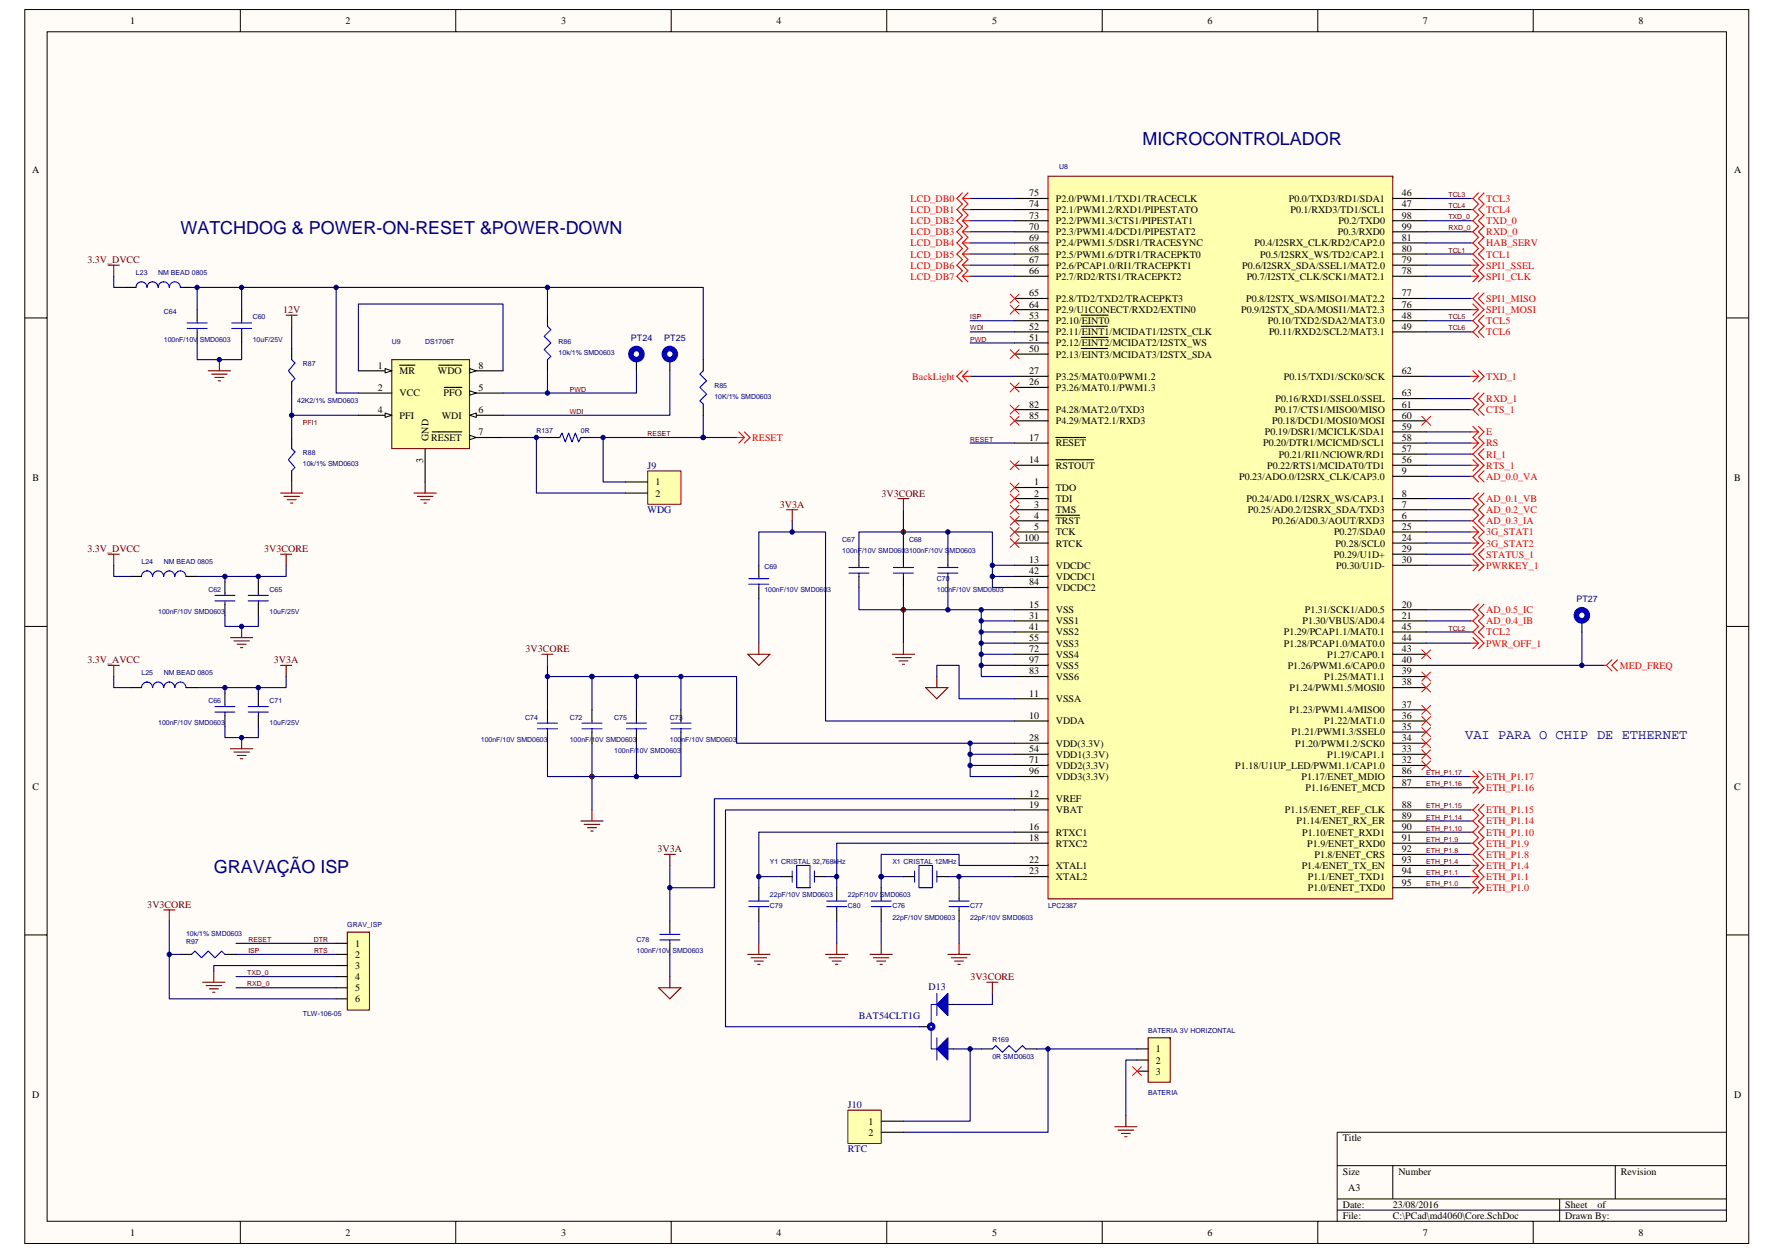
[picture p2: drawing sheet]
<svg xmlns="http://www.w3.org/2000/svg" width="420mm" height="297mm" viewBox="0 0 420 297" stroke-linecap="round" stroke-linejoin="round" font-family="sans-serif">
<path d="M5.9 2.3h408.5v292.5h-408.5z" fill="#fffcf8"/>
<path d="M5.9 2.3h408.5v292.5h-408.5z" fill="none" stroke="#000" stroke-width=".24"/>
<path d="M11.2 7.6h397.9v281.9h-397.9z" fill="#fffcf8"/>
<g fill="none" stroke="#000" stroke-width=".24">
<path d="M11.2 7.5h397.9v282h-397.9zM56.9 2.2v5.3M108 2.2v5.3M159.1 2.2v5.3M210.1 2.2v5.3M261.2 2.2v5.3M312.3 2.2v5.3M363.3 2.2v5.3M5.9 75.4h5.2M409.1 75.4h5.3M5.9 148.5h5.2M409.1 148.5h5.3"/>
<path d="M5.9 221.6h5.2M409.1 221.6h5.3M316.9 276.3h92.2M330.1 276.3v7.9M382.8 276.3v7.9M409.1 268.4h-92.2v21.1M56.9 289.5v5.3M108 289.5v5.3M159.1 289.5v5.3M210.1 289.5v5.3M261.2 289.5v5.3M312.3 289.5v5.3"/>
<path d="M316.9 284.2h92.2M316.9 286.9h92.2M363.3 289.5v5.3M369.6 284.2v5.3"/>
</g>
<g fill="#000080" stroke="#000080" stroke-width=".24">
<circle cx="140.3" cy="184.1" r=".52"/>
<circle cx="214.1" cy="144.6" r=".52"/>
<circle cx="214.1" cy="126.1" r=".53"/>
<circle cx="161.4" cy="160.4" r=".52"/>
<circle cx="235.2" cy="136.7" r=".52"/>
<circle cx="235.2" cy="134" r=".52"/>
<circle cx="224.6" cy="126.1" r=".53"/>
<circle cx="150.8" cy="160.4" r=".52"/>
<circle cx="229.9" cy="181.5" r=".52"/>
<circle cx="229.9" cy="178.8" r=".52"/>
<circle cx="129.7" cy="160.4" r=".52"/>
<circle cx="140.3" cy="160.4" r=".52"/>
<circle cx="187.7" cy="126.1" r=".52"/>
<circle cx="150.8" cy="184.1" r=".52"/>
<circle cx="224.6" cy="144.6" r=".52"/>
<circle cx="232.5" cy="152.5" r=".52"/>
<circle cx="232.5" cy="157.7" r=".52"/>
<circle cx="232.5" cy="147.2" r=".52"/>
<circle cx="232.5" cy="155.1" r=".51"/>
<circle cx="232.5" cy="149.8" r=".51"/>
</g>
<g fill="none" stroke="#000080" stroke-width=".26">
<path d="M338 112.9h10.5M338 118.2h10.5M187.7 123.5v2.6M224.6 126.1v5.3M224.6 139.3v5.2M235.2 134h5.2M235.2 136.7h5.2M338 123.5h10.5M338 120.8h10.5M179.8 141.9v10.6M232.5 149.8h7.9M232.5 152.5h7.9"/>
<path d="M232.5 157.7h7.9M232.5 147.2h7.9M232.5 155.1h7.9M338 149.8h10.5M338 144.5h10.5M338 157.7h42.1M129.7 160.4h10.6M150.8 160.4v7.9M150.8 176.2v7.9M161.4 160.4v7.9M229.9 178.8h10.5M229.9 181.5h10.5"/>
<path d="M179.8 218.4v5.2M208.8 218.4v5.2M224.6 207.8h15.8M227.3 218.4v5.2M158.7 226.3v5.2"/>
</g>
<g fill="#800000" stroke="#800000" stroke-width=".24">
<circle cx="214.1" cy="126.1" r=".53"/>
<circle cx="214.1" cy="144.6" r=".52"/>
<circle cx="140.3" cy="184.1" r=".52"/>
</g>
<g fill="none" stroke="#00f" stroke-width=".26">
<path d="M187.7 206.5v2.6M188.8 205.2h3.1v5.2h-3.1zM193 206.5v2.6M206.4 214.9h4.8M206.4 213.6h4.8M208.8 213.1v.5M208.8 214.9v.8M216.7 206.5v2.6M217.8 205.2h3.1v5.2h-3.1zM222 206.5v2.6M224.9 214.9h4.7M224.9 213.6h4.7"/>
<path d="M227.3 213.1v.5M227.3 214.9v.8M156.4 222.8h4.7M156.4 221.5h4.7M158.7 221v.5M158.7 222.8v.8"/>
</g>
<path d="M158.7 218.4v2.6M185.1 207.8h2.6M193 207.8h2.6M208.8 210.4v2.7M208.8 215.7v2.7M214.1 207.8h2.6M222 207.8h2.6M227.3 210.4v2.7M227.3 215.7v2.7M158.7 223.6v2.7" fill="none" stroke="#000" stroke-width=".26"/>
<path d="M272.1 246v10.6h5.2v-10.6z" fill-rule="evenodd" fill="#ffffb0" stroke="#800000" stroke-width=".26"/>
<g fill="none" stroke="#000" stroke-width=".26">
<path d="M179.8 134v2.7M179.8 139.3v2.6M129.7 168.3v2.6M129.7 173.5v2.7M140.3 168.3v2.6M140.3 173.5v2.7M179.8 210.4v2.7M179.8 215.7v2.7M198.3 210.4v2.7M198.3 215.7v2.7M269.4 248.7h2.7M269.4 251.3h2.7"/>
<path d="M269.4 253.9h2.7"/>
</g>
<g fill="none" stroke="#00f" stroke-width=".26">
<path d="M177.5 138.5h4.7M177.5 137.2h4.7M179.8 136.7v.5M179.8 138.5v.8M127.4 172.8h4.7M127.4 171.4h4.7M129.7 170.9v.5M129.7 172.8v.7M137.9 172.8h4.8M137.9 171.4h4.8M140.3 170.9v.5M140.3 172.8v.7"/>
<path d="M177.5 214.9h4.7M177.5 213.6h4.7M179.8 213.1v.5M179.8 214.9v.8M195.9 214.9h4.7M195.9 213.6h4.7M198.3 213.1v.5M198.3 214.9v.8"/>
</g>
<path d="M248.4 41.8v171.3h81.6v-171.3z" fill-rule="evenodd" fill="#ffffb0" stroke="#800000" stroke-width=".26"/>
<g fill="none" stroke="#000" stroke-width=".26">
<path d="M240.4 47.1h8M240.4 49.7h8M240.4 52.3h8M240.4 54.9h8M240.4 57.6h8M330.1 47.1h7.9M330.1 49.7h7.9M330.1 52.3h7.9M330.1 54.9h7.9M330.1 57.6h7.9M240.4 60.2h8M240.4 62.9h8"/>
<path d="M240.4 65.5h8M240.4 70.8h8M240.4 73.4h8M240.4 76h8M240.4 78.7h8M256.2 74.7h2.1M256.2 77.3h2.1M256.2 80h2.1M258.5 74.7h4.1M258.5 77.3h3.9M258.5 80h4.1M330.1 60.2h7.9"/>
<path d="M330.1 62.9h7.9M330.1 65.5h7.9M330.1 70.8h7.9M330.1 73.4h7.9M330.1 76h7.9M330.1 78.7h7.9M240.4 89.2h8M240.4 97.1h8M240.4 99.8h8M240.4 81.3h8M240.4 83.9h8M240.4 91.8h8"/>
<path d="M256.2 82.6h2.1M258.5 82.6h4M330.1 89.2h7.9M330.1 94.5h7.9M330.1 97.1h7.9M330.1 99.8h7.9M240.4 110.3h8M240.4 105h8M240.4 118.2h8M240.4 115.6h8M250.2 103.7h2.9M250.2 109h2.7"/>
<path d="M253 109h1.4M253.1 103.7h1.2M254.4 103.7h1.4M254.5 109h1.5M255.9 103.7h1.3M256.1 109h3.1M330.1 107.7h7.9M330.1 110.3h7.9M330.1 102.4h7.9M330.1 105h7.9M330.1 112.9h7.9M330.1 118.2h7.9"/>
<path d="M203.5 131.4v2.6M203.5 136.7v2.6M214.1 131.4v2.6M214.1 136.7v2.6M224.6 131.4v2.6M224.6 136.7v2.6M240.4 120.8h8M240.4 128.7h8M240.4 134h8M240.4 123.5h8M240.4 126.1h8M240.4 136.7h8"/>
<path d="M240.4 139.3h8M250.2 122.2h4.1M254.4 122.2h1.4M330.1 120.8h7.9M330.1 128.7h7.9M330.1 131.4h7.9M330.1 134h7.9M330.1 123.5h7.9M330.1 126.1h7.9M240.4 144.5h8M240.4 157.7h8M240.4 147.2h8"/>
<path d="M240.4 149.8h8M240.4 152.5h8M240.4 155.1h8M330.1 144.5h7.9M330.1 157.7h7.9M330.1 147.2h7.9M330.1 149.8h7.9M330.1 152.5h7.9M330.1 155.1h7.9M374.9 147.2v2.6M150.8 168.3v2.6M150.8 173.5v2.7"/>
<path d="M161.4 168.3v2.6M161.4 173.5v2.7M240.4 178.8h8M240.4 170.9h8M240.4 176.2h8M240.4 160.4h8M240.4 165.7h8M330.1 178.8h7.9M330.1 170.9h7.9M330.1 176.2h7.9M330.1 160.4h7.9M330.1 163h7.9"/>
<path d="M330.1 168.3h7.9M330.1 173.5h7.9M240.4 197.3h8M240.4 199.9h8M240.4 181.5h8M240.4 184.1h8M240.4 192h8M240.4 189.4h8M330.1 197.3h7.9M330.1 199.9h7.9M330.1 181.5h7.9M330.1 184.1h7.9"/>
<path d="M330.1 186.7h7.9M330.1 192h7.9M330.1 194.6h7.9M240.4 207.8h8M240.4 205.2h8M330.1 207.8h7.9M330.1 205.2h7.9M330.1 210.4h7.9M330.1 202.5h7.9M224.6 238.1h1.3M218 243.4h2.7M224.6 248.7h1.3"/>
<path d="M232.5 248.7h2.7M243.1 248.7h2.6"/>
</g>
<g fill="none" stroke="#00f" stroke-width=".26">
<path d="M201.2 135.9h4.7M201.2 134.5h4.7M203.5 134v.5M203.5 135.9v.8M211.7 135.9h4.8M211.7 134.5h4.8M214.1 134v.5M214.1 135.9v.8M222.3 135.9h4.7M222.3 134.5h4.7M224.6 134v.5M224.6 135.9v.8"/>
<path d="M148.5 172.8h4.7M148.5 171.4h4.7M150.8 170.9v.5M150.8 172.8v.7M159 172.8h4.8M159 171.4h4.8M161.4 170.9v.5M161.4 172.8v.7M222 238.1h-1.3v10.6h1.3M222 235.5v5.2M222 246v5.3M235.2 248.7l.8-.8 1.5 1.5 1.6-1.5 1.6 1.5 1.6-1.5 .8 .8"/>
</g>
<g fill="none" stroke="#800000" stroke-width=".26">
<path d="M177.2 155.1h5.3l-2.7 2.6zM179.8 152.5v2.6M211.4 155.1h5.3M212.2 155.9h3.7M213 156.7h2.1M213.8 157.5h.5M214.1 152.5v2.6M219.4 163h5.2l-2.6 2.7zM222 160.4v2.6M137.7 194.6h5.2M138.4 195.4h3.7M139.2 196.2h2.1"/>
<path d="M140 197h.6M140.3 192v2.6M156.1 234.2h5.3l-2.7 2.6zM158.7 231.5v2.7M177.2 226.3h5.3M178 227.1h3.7M178.8 227.8h2.1M179.6 228.6h.5M179.8 223.6v2.7M206.2 226.3h5.2M207 227.1h3.7M207.8 227.8h2.1"/>
<path d="M208.5 228.6h.6M208.8 223.6v2.7M224.6 226.3h5.3M225.4 227.1h3.7M226.2 227.8h2.1M227 228.6h.5M227.3 223.6v2.7M264.2 267.1h5.2M265 267.9h3.7M265.8 268.7h2.1M266.5 269.5h.6M266.8 264.5v2.6"/>
</g>
<g fill="none" stroke="#000080" stroke-width=".26">
<path d="M179.8 134v-7.9h15.8v44.8h44.8M203.5 139.3v5.2h36.9M203.5 131.4v-5.3h31.7v13.2h5.2M214.1 139.3v13.2M214.1 120.8v10.6M129.7 157.7v10.6M232.5 144.5v15.9h7.9M338 147.2h10.5M374.9 149.8v7.9M129.7 176.2v7.9h31.7v-7.9M140.3 176.2v15.8M140.3 168.3v-7.9h34.3v15.8h65.8"/>
<path d="M222 160.4v-2.7h5.3v8h13.1M229.9 176.2v7.9h10.5M240.4 189.4h-71.1v21h-10.6M240.4 197.3h-60.6v13.1M158.7 205.2v13.2M179.8 207.8h5.3M240.4 205.2h-13.1v-2.7h-18.5v5.3h5.3M245.7 248.7h23.7M269.4 251.3h-2.6v13.2"/>
</g>
<g fill="#000080" stroke="#000080" stroke-width=".24">
<circle cx="208.8" cy="207.8" r=".52"/>
<circle cx="158.7" cy="210.4" r=".52"/>
<circle cx="140.3" cy="160.4" r=".52"/>
<circle cx="229.9" cy="176.2" r=".52"/>
<circle cx="232.5" cy="144.6" r=".51"/>
<circle cx="179.8" cy="207.8" r=".52"/>
<circle cx="374.9" cy="157.7" r=".53"/>
</g>
<g fill="none" stroke="#f00" stroke-width=".26">
<path d="M348.5 52.3h.5M348.5 57.6h.5M348.5 54.9h.5M349 57.6l1.4 1.3M349 54.9l1.4 1.4-1.4 1.3M349 52.3l1.4 1.3-1.4 1.3M350.4 51l-1.4 1.3M351.7 51l-1.3 1.3 1.3 1.3-1.3 1.3 1.3 1.4-1.3 1.3 1.3 1.3M348.5 112.9h.5M348.5 118.2h.5M349 118.2l1.4 1.3-1.4 1.3M349 112.9l1.4 1.4"/>
<path d="M350.4 116.9l-1.4 1.3M350.4 111.6l-1.4 1.3M351.7 116.9l-1.3 1.3 1.3 1.3-1.3 1.3 1.3 1.4-1.3 1.3 1.3 1.3M351.7 111.6l-1.3 1.3 1.3 1.4M348.5 120.8h.5M348.5 123.5h.5M349 120.8l1.4 1.4-1.4 1.3M349 123.5l1.4 1.3M348.5 144.5h.5M349 144.5l1.4 1.4M350.4 143.2l-1.4 1.3M351.7 143.2l-1.3 1.3 1.3 1.4"/>
<path d="M380.1 157.7h.6M380.7 157.7l1.3 1.3M382 156.4l-1.3 1.3M383.3 156.4l-1.3 1.3 1.3 1.3"/>
</g>
<circle cx="374.8" cy="145.9" r="1.32" fill="none" stroke="#00f" stroke-width="1.3"/>
<g fill="none" stroke="#f00" stroke-width=".24">
<path d="M239.4 72.3l2.1 2.2M239.4 69.7l2.1 2.1M241.5 72.3l-2.1 2.2M241.5 69.7l-2.1 2.1M239.4 98.7l2.1 2.1M239.4 96.1l2.1 2.1M239.4 90.8l2.1 2.1M239.4 82.9l2.1 2.1M241.5 98.7l-2.1 2.1M241.5 96.1l-2.1 2.1M241.5 90.8l-2.1 2.1M241.5 82.9l-2.1 2.1"/>
<path d="M336.9 98.7l2.1 2.1M339 98.7l-2.1 2.1M239.4 119.8l2.1 2.1M239.4 117.2l2.1 2.1M239.4 114.5l2.1 2.1M239.4 109.2l2.1 2.2M241.5 119.8l-2.1 2.1M241.5 117.2l-2.1 2.1M241.5 114.5l-2.1 2.1M241.5 109.2l-2.1 2.2M239.4 125.1l2.1 2.1M239.4 127.7l2.1 2.1"/>
<path d="M239.4 122.4l2.1 2.1M241.5 125.1l-2.1 2.1M241.5 127.7l-2.1 2.1M241.5 122.4l-2.1 2.1M336.9 154.1l2.1 2M336.9 159.3l2.1 2.1M339 154.1l-2.1 2M339 159.3l-2.1 2.1M336.9 175.1l2.1 2.1M336.9 167.2l2.1 2.1M336.9 169.9l2.1 2.1M336.9 172.5l2.1 2.1"/>
<path d="M336.9 161.9l2.1 2.2M336.9 177.8l2.1 2.1M339 175.1l-2.1 2.1M339 167.2l-2.1 2.1M339 169.9l-2.1 2.1M339 172.5l-2.1 2.1M339 161.9l-2.1 2.2M339 177.8l-2.1 2.1M336.9 180.4l2.1 2.1M339 180.4l-2.1 2.1M268.4 252.9l2.1 2.1M270.5 252.9l-2.1 2.1"/>
</g>
<circle cx="220.7" cy="243.4" r=".63" fill="#fffcf8" stroke="#00f" stroke-width=".79"/>
<path d="M224.6 246v5.3l-2.6-2.6z" fill="#00f"/>
<path d="M224.6 246v5.3l-2.6-2.6z" fill="none" stroke="#00f" stroke-width=".26"/>
<path d="M224.6 235.5v5.2l-2.6-2.6z" fill="#00f"/>
<path d="M44.4 77.9h4.7M44.4 76.6h4.7M46.7 76v.6M46.7 77.9v.8M69.1 85.3l.8 .7-1.6 1.9 1.6 1.8-.8 .8M166.7 87.9l-.8 .8 1.5 1.6-1.5 1.5 1.5 1.6-1.5 1.6 .8 .8M69.1 106.3l.8 .8-1.6 1.9 1.6 1.8-.8 .8M224.6 235.5v5.2l-2.6-2.6z" fill="none" stroke="#00f" stroke-width=".26"/>
<path d="M69.1 98.4h15.8M129.7 87.9v5.3M338 131.4h10.5M338 134h10.5M338 126.1h10.5M338 128.7h10.5M235.2 235.5v2.6h-9.3M225.9 248.7h6.6" fill="none" stroke="#000080" stroke-width=".26"/>
<g fill="none" stroke="#f00" stroke-width=".26">
<path d="M348.5 73.4h1.9M348.5 70.8h.5M348.5 62.9h1.9M348.5 65.5h1.9M349 61.5l1.4 1.4M349 70.8l2.7 2.6-1.3 1.3M349 72.1l1.4 1.3M350.4 61.5l1.3 1.4-1.3 1.3 1.3 1.3-1.3 1.3M350.4 62.9l-1.4 1.3 1.4 1.3M350.4 65.5l-1.4 1.3M350.4 69.4l-1.4 1.4M350.4 73.4l-1.4 1.3"/>
<path d="M351.7 69.4l-1.3 1.4 1.3 1.3M348.5 147.2h.5M349 147.2l1.4 1.3M350.4 145.9l-1.4 1.3M351.7 145.9l-1.3 1.3 1.3 1.3"/>
</g>
<g fill="#000080" stroke="#000080" stroke-width=".24">
<circle cx="69.1" cy="98.4" r=".52"/>
<circle cx="129.7" cy="93.2" r=".52"/>
</g>
<path d="M46.7 73.4v2.6M46.7 78.7v2.6M69.1 82.6v2.7M69.1 90.5v2.7M166.7 85.3v2.6M166.7 95.8v2.6M69.1 103.7v2.6M69.1 111.6v2.7" fill="none" stroke="#000" stroke-width=".26"/>
<path d="M92.8 85.3v21h18.5v-21z" fill-rule="evenodd" fill="#ffffb0" stroke="#800000" stroke-width=".26"/>
<path d="M84.9 93.2h7.9M100.7 106.3v8M111.3 103.7h7.9" fill="none" stroke="#000" stroke-width=".26"/>
<path d="M111.3 103.2l1.6 .5-1.6 .5z" fill="#fffcf8"/>
<path d="M111.3 103.2l1.6 .5-1.6 .5z" fill="none" stroke="#000" stroke-width=".24"/>
<path d="M111.3 87.9h7.9M102.4 102.4h2.9M105.4 102.4h1.1M106.6 102.4h1.4M108.1 102.4h1.3" fill="none" stroke="#000" stroke-width=".26"/>
<path d="M111.3 87.4l1.6 .5-1.6 .5z" fill="#fffcf8"/>
<path d="M111.3 87.4l1.6 .5-1.6 .5z" fill="none" stroke="#000" stroke-width=".24"/>
<path d="M84.9 87.9h7.9M104 86.6h3.8M107.9 86.6h1.5" fill="none" stroke="#000" stroke-width=".26"/>
<path d="M91.3 87.4l1.5 .5-1.5 .5z" fill="#fffcf8"/>
<path d="M91.3 87.4l1.5 .5-1.5 .5z" fill="none" stroke="#000" stroke-width=".24"/>
<path d="M84.9 98.4h7.9M94.7 86.6h3.6" fill="none" stroke="#000" stroke-width=".26"/>
<path d="M91.3 97.9l1.5 .5-1.5 .6z" fill="#fffcf8"/>
<path d="M91.3 97.9l1.5 .5-1.5 .6z" fill="none" stroke="#000" stroke-width=".24"/>
<path d="M111.3 93.2h7.9" fill="none" stroke="#000" stroke-width=".26"/>
<path d="M111.3 92.6l1.6 .6-1.6 .5z" fill="#fffcf8"/>
<path d="M111.3 92.6l1.6 .6-1.6 .5z" fill="none" stroke="#000" stroke-width=".24"/>
<path d="M105.3 91.8h1.2M106.6 91.8h1.1M107.9 91.8h1.5M111.3 98.4h7.9" fill="none" stroke="#000" stroke-width=".26"/>
<path d="M111.3 98.4l1.6-.5v1.1z" fill="#fffcf8"/>
<path d="M111.3 98.4l1.6-.5v1.1z" fill="none" stroke="#000" stroke-width=".24"/>
<path d="M129.7 77.3l.8 .8-1.5 1.6 1.5 1.6-1.5 1.6 1.5 1.6-.8 .8M132.4 103.7h.2l.6-1 .8 2.1 .8-2.1 .7 2.1 .8-2.1 .8 2.1 .6-1.1M45.4 226.3l.8-.8 1.6 1.6 1.5-1.6 1.6 1.6 1.6-1.6 .8 .8" fill="none" stroke="#00f" stroke-width=".26"/>
<path d="M129.7 74.7v2.6M129.7 85.3v2.6M150.8 85.3v2.6M158.7 85.3v2.6M129.7 103.7h2.7M137.7 103.7h2.6M42.8 226.3h2.6M53.3 226.3h2.6" fill="none" stroke="#000" stroke-width=".26"/>
<g fill="none" stroke="#800000" stroke-width=".26">
<path d="M67.8 74.7h2.6M69.1 74.7v2.6M49.3 87.9h5.3M50.2 88.7h3.6M50.9 89.5h2.2M51.7 90.3h.5M52 85.3v2.6M66.5 116.9h5.3M67.3 117.7h3.7M68.1 118.5h2.1M68.9 119.3h.5M69.1 114.3v2.6"/>
<path d="M98.1 116.9h5.3M98.9 117.7h3.7M99.7 118.5h2.1M100.5 119.3h.5M100.7 114.3v2.6"/>
</g>
<g fill="#000080" stroke="#000080" stroke-width=".24">
<circle cx="52" cy="85.3" r=".52"/>
<circle cx="166.6" cy="103.7" r=".51"/>
</g>
<path d="M69.1 77.3v5.3M69.1 93.2v10.5M84.9 87.9v-15.8h34.3v15.8M150.8 87.9v5.3h-31.6M158.7 87.9v10.5h-39.5M166.7 98.4v5.3h-26.4M119.2 103.7h10.5M55.9 223.6h23.8M55.9 231.5h23.8M55.9 234.2h23.8" fill="none" stroke="#000080" stroke-width=".26"/>
<g fill="none" stroke="#00f" stroke-width="1.3">
<circle cx="150.8" cy="83.9" r="1.31"/>
<circle cx="158.7" cy="83.9" r="1.32"/>
</g>
<path d="M82.3 221v18.4h5.3v-18.4z" fill-rule="evenodd" fill="#ffffb0" stroke="#800000" stroke-width=".26"/>
<path d="M79.7 223.6h2.6M79.7 226.3h2.6M79.7 228.9h2.6M79.7 231.5h2.6M79.7 234.2h2.6M79.7 236.8h2.6" fill="none" stroke="#000" stroke-width=".26"/>
<path d="M48 232.9h5.3M48.8 233.6h3.7M49.6 234.4h2.1M50.4 235.2h.5M50.7 230.2v2.7M195.6 226.3h5.3M196.4 227.1h3.7M197.2 227.8h2.1M198 228.6h.5M198.3 223.6v2.7" fill="none" stroke="#800000" stroke-width=".26"/>
<g fill="none" stroke="#000080" stroke-width=".26">
<path d="M229.9 47.1h10.5M229.9 49.7h10.5M229.9 52.3h10.5M229.9 54.9h10.5M229.9 57.6h10.5M338 47.1h10.5M338 49.7h10.5M338 52.3h10.5M338 54.9h10.5M338 57.6h10.5M229.9 78.7h10.5M229.9 76h10.5"/>
<path d="M229.9 60.2h10.5M229.9 62.9h10.5M229.9 65.5h10.5M338 78.7h10.5M338 76h10.5M338 60.2h10.5M338 62.9h10.5M338 65.5h10.5M338 70.8h10.5M338 73.4h10.5M229.9 89.2h10.5M229.9 81.3h10.5"/>
<path d="M338 89.2h10.5M338 94.5h10.5M338 97.1h10.5M166.7 103.7h7.9M229.9 105h10.5M338 105h10.5M338 102.4h10.5M338 107.7h10.5M338 110.3h10.5M338 152.5h10.5M240.4 199.9h-42.1v10.5M240.4 192h-68.5v51.4h46.1"/>
<path d="M338 184.1h10.5M338 186.7h10.5M338 192h10.5M338 194.6h10.5M338 197.3h10.5M338 199.9h10.5M40.1 218.4v18.4h39.6M195.6 207.8h2.7M198.3 218.4v5.2M208.8 207.8v2.6M227.3 207.8v2.6M338 207.8h10.5"/>
<path d="M338 202.5h10.5M338 205.2h10.5M338 210.4h10.5M40.1 226.3h2.7M55.9 226.3h23.8M79.7 228.9h-29v1.3"/>
</g>
<g fill="#000080" stroke="#000080" stroke-width=".24">
<circle cx="40.1" cy="226.3" r=".52"/>
<circle cx="227.2" cy="207.8" r=".52"/>
<circle cx="208.8" cy="207.8" r=".52"/>
<circle cx="198.2" cy="207.8" r=".52"/>
<circle cx="166.6" cy="103.7" r=".51"/>
</g>
<g fill="none" stroke="#f00" stroke-width=".26">
<path d="M228.1 47.1h1.8M228.1 49.7h1.8M228.1 52.3h1.8M228.1 54.9h1.8M228.1 57.6h1.8M228.1 47.1l1.3 1.3-1.3 1.3M228.1 49.7l1.3 1.3-1.3 1.3M228.1 52.3l1.3 1.3-1.3 1.3M228.1 54.9l1.3 1.4-1.3 1.3M228.1 57.6l1.3 1.3-1.3 1.3M228.1 45.7l-1.4 1.4 1.4 1.3-1.4 1.3 1.4 1.3-1.4 1.3 1.4 1.3-1.4 1.3 1.4 1.4-1.4 1.3 1.4 1.3-1.4 1.3 1.4 1.3-1.4 1.4 1.4 1.3-1.4 1.3 1.4 1.3M229.4 45.7l-1.3 1.4"/>
<path d="M348.5 47.1h.5M348.5 49.7h.5M349 49.7l1.4 1.3M349 47.1l1.4 1.3-1.4 1.3M350.4 58.9l-1.4 1.3M350.4 45.7l-1.4 1.4M351.7 58.9l-1.3 1.3 1.3 1.3M351.7 45.7l-1.3 1.4 1.3 1.3-1.3 1.3 1.3 1.3M228.1 60.2h1.8M228.1 62.9h1.8M228.1 65.5h1.8M228.1 60.2l1.3 1.3-1.3 1.4"/>
<path d="M228.1 62.9l1.3 1.3-1.3 1.3M228.1 65.5l1.3 1.3M348.5 60.2h.5M348.5 76h.5M348.5 78.7h.5M349 60.2l1.4 1.3M349 76l1.4 1.3-1.4 1.4M349 78.7l1.4 1.3M350.4 74.7l-1.4 1.3M351.7 74.7l-1.3 1.3 1.3 1.3-1.3 1.4 1.3 1.3M228.1 89.2h1.8M228.1 89.2l1.3 1.3"/>
<path d="M228.1 87.9l-1.4 1.3 1.4 1.3M229.4 87.9l-1.3 1.3M348.5 94.5h.5M348.5 89.2h1.9M348.5 97.1h.5M349 87.9l1.4 1.3M349 97.1l1.4 1.3M349 94.5l1.4 1.3-1.4 1.3M350.4 87.9l1.3 1.3-1.3 1.3M350.4 89.2l-1.4 1.3M350.4 93.2l-1.4 1.3M351.7 93.2l-1.3 1.3 1.3 1.3-1.3 1.3 1.3 1.3"/>
<path d="M174.6 103.7h1.8M175.1 102.4l1.3 1.3M176.4 102.4l1.3 1.3-1.3 1.3M176.4 103.7l-1.3 1.3M348.5 107.7h.5M348.5 110.3h1.9M348.5 105h1.9M348.5 102.4h1.9M349 109l1.4 1.3M349 101.1l1.4 1.3M349 107.7l2.7 2.6-1.3 1.3M350.4 101.1l1.3 1.3-1.3 1.3 1.3 1.3-2.7 2.7"/>
<path d="M350.4 110.3l-1.4 1.3M350.4 105l-1.4 1.3M350.4 102.4l-1.4 1.3 1.4 1.3M351.7 106.3l-1.3 1.4 1.3 1.3M348.5 131.4h.5M348.5 134h1.9M348.5 126.1h1.9M348.5 128.7h1.9M349 132.7l1.4 1.3M349 124.8l1.4 1.3M349 131.4l2.7 2.6-1.3 1.3M350.4 124.8l1.3 1.3-1.3 1.3 1.3 1.3-2.7 2.7"/>
<path d="M350.4 134l-1.4 1.3M350.4 126.1l-1.4 1.3 1.4 1.3M350.4 128.7l-1.4 1.4M351.7 130.1l-1.3 1.3 1.3 1.3M348.5 149.8h.5M348.5 152.5h1.9M349 149.8l2.7 2.7-1.3 1.3M349 151.2l1.4 1.3M350.4 148.5l-1.4 1.3M350.4 152.5l-1.4 1.3M351.7 148.5l-1.3 1.3 1.3 1.4M348.5 186.7h1.9"/>
<path d="M348.5 184.1h1.9M348.5 192h.5M348.5 194.6h.5M348.5 199.9h.5M348.5 197.3h.5M349 192l1.4 1.3-1.4 1.3M349 194.6l1.4 1.3-1.4 1.4M349 199.9l1.4 1.3-1.4 1.3M349 197.3l1.4 1.3-1.4 1.3M349 182.8l1.4 1.3M350.4 190.7l-1.4 1.3M350.4 182.8l1.3 1.3-1.3 1.3 1.3 1.3-1.3 1.3"/>
<path d="M350.4 186.7l-1.4 1.3M350.4 184.1l-1.4 1.3 1.4 1.3M351.7 190.7l-1.3 1.3 1.3 1.3-1.3 1.3 1.3 1.3-1.3 1.4 1.3 1.3-1.3 1.3 1.3 1.3-1.3 1.3 1.3 1.4M348.5 202.5h.5M348.5 210.4h1.9M348.5 207.8h1.9M348.5 205.2h1.9M349 203.9l1.4 1.3M349 202.5l2.7 2.7-1.3 1.3 1.3 1.3-1.3 1.3 1.3 1.3-1.3 1.4M350.4 210.4l-1.4 1.4M350.4 207.8l-1.4 1.3 1.4 1.3M350.4 205.2l-1.4 1.3 1.4 1.3"/>
</g>
<path d="M153.5 111.7h7.9v7.8h-7.9z" fill="#ffffb0"/>
<path d="M153.5 111.6h7.9v7.9h-7.9z" fill="none" stroke="#800000" stroke-width=".24"/>
<path d="M148.2 114.3h5.3M148.2 116.9h5.3" fill="none" stroke="#000" stroke-width=".26"/>
<path d="M127.1 103.7v13.2h21.1M142.9 103.7v10.6h5.3" fill="none" stroke="#000080" stroke-width=".26"/>
<g fill="#000080" stroke="#000080" stroke-width=".24">
<circle cx="142.9" cy="103.7" r=".51"/>
<circle cx="127.1" cy="103.7" r=".51"/>
</g>
<path d="M200.9 263.2h7.9v7.9h-7.9z" fill="#ffffb0"/>
<path d="M200.9 263.2h7.9v7.9h-7.9z" fill="none" stroke="#800000" stroke-width=".24"/>
<g fill="none" stroke="#000" stroke-width=".26">
<path d="M29.6 68.1h2.6M42.8 68.1h2.6M57.3 73.4v2.6M57.3 78.7v2.6M30.9 136.7h2.6M44.1 136.7h2.6M53.3 138v2.6M61.2 138v2.6M53.3 143.2v2.7M61.2 143.2v2.7M30.9 163h2.6M44.1 163h2.6"/>
<path d="M53.3 164.3v2.7M53.3 169.6v2.6M61.2 164.3v2.7M61.2 169.6v2.6M208.8 265.8h5.3M208.8 268.4h5.3"/>
</g>
<g fill="none" stroke="#000080" stroke-width=".26">
<path d="M27 65.5v2.6h2.6M45.4 68.1h121.3v17.2M46.7 68.1v5.3M57.3 68.1v5.3M79.7 68.1v25.1h5.2M129.7 68.1v6.6M46.7 81.3v4h10.6v-4M27 134v2.7h3.9M53.3 136.7v1.3M61.2 136.7v1.3M67.8 134v2.7h-21.1M53.3 145.9v2.6h7.9v-2.6"/>
<path d="M27 160.4v2.6h3.9M53.3 172.2v2.7h7.9v-2.7M53.3 163v1.3M61.2 163v1.3M67.8 160.4v2.6h-21.1M229.9 248.7v17.1h-15.8M248.4 248.7v19.7h-34.3"/>
</g>
<g fill="#000080" stroke="#000080" stroke-width=".24">
<circle cx="229.9" cy="248.7" r=".52"/>
<circle cx="248.3" cy="248.7" r=".52"/>
<circle cx="57.2" cy="148.5" r=".52"/>
<circle cx="53.3" cy="136.7" r=".53"/>
<circle cx="61.2" cy="136.7" r=".52"/>
<circle cx="57.2" cy="174.9" r=".52"/>
<circle cx="53.3" cy="163" r=".53"/>
<circle cx="61.2" cy="163" r=".52"/>
<circle cx="129.7" cy="68.1" r=".52"/>
<circle cx="79.6" cy="68.1" r=".52"/>
<circle cx="46.7" cy="68.1" r=".52"/>
<circle cx="57.2" cy="68.1" r=".52"/>
</g>
<g fill="none" stroke="#800000" stroke-width=".26">
<path d="M25.6 62.9h2.7M27 62.9v2.6M212.8 118.2h2.6M214.1 118.2v2.6M25.6 131.4h2.7M27 131.4v2.6M66.5 131.4h2.6M67.8 131.4v2.6M186.4 120.8h2.6M187.7 120.8v2.7M25.6 157.7h2.7M27 157.7v2.7"/>
<path d="M54.6 151.2h5.3M55.4 151.9h3.7M56.2 152.7h2.1M57 153.5h.5M57.3 148.5v2.7M66.5 157.7h2.6M67.8 157.7v2.7M128.4 155.1h2.7M129.7 155.1v2.6M54.6 177.5h5.3M55.4 178.3h3.7M56.2 179.1h2.1"/>
<path d="M57 179.9h.5M57.3 174.9v2.6M38.8 215.7h2.7M40.1 215.7v2.7M157.4 202.5h2.7M158.7 202.5v2.7M233.9 232.9h2.6M235.2 232.9v2.6"/>
</g>
<g fill="none" stroke="#00f" stroke-width=".26">
<path d="M42.7 68.1a1.32 1.32 0 0 0-1.3-1.3 1.32 1.32 0 0 0-1.3 1.3 1.33 1.33 0 0 0-1.3-1.3 1.33 1.33 0 0 0-1.3 1.3 1.32 1.32 0 0 0-1.3-1.3 1.32 1.32 0 0 0-1.4 1.3 1.33 1.33 0 0 0-1.3-1.3 1.3 1.3 0 0 0-1.3 1.3M54.9 77.9h4.7M54.9 76.6h4.7M57.3 76v.6M57.3 77.9v.8M33.5 136.7a1.32 1.32 0 0 1 1.4-1.4 1.3 1.3 0 0 1 1.2 1.4M36.2 136.7a1.3 1.3 0 0 1 1.3-1.4 1.3 1.3 0 0 1 1.3 1.4 1.35 1.35 0 0 1 1.3-1.4 1.3 1.3 0 0 1 1.3 1.4M41.5 136.7a1.3 1.3 0 0 1 1.3-1.4 1.3 1.3 0 0 1 1.3 1.4M50.9 142.5h4.8M50.9 141.1h4.8M53.3 140.6v.5M53.3 142.5v.7"/>
<path d="M58.8 142.5h4.8M58.8 141.1h4.8M61.2 140.6v.5M61.2 142.5v.7M33.5 163a1.32 1.32 0 0 1 1.4-1.3 1.3 1.3 0 0 1 1.2 1.3M36.2 163a1.3 1.3 0 0 1 1.3-1.3 1.3 1.3 0 0 1 1.3 1.3 1.35 1.35 0 0 1 1.3-1.3 1.3 1.3 0 0 1 1.3 1.3M41.5 163a1.3 1.3 0 0 1 1.3-1.3 1.3 1.3 0 0 1 1.3 1.3M50.9 168.8h4.8M50.9 167.5h4.8M53.3 167v.5M53.3 168.8v.8M58.8 168.8h4.8"/>
<path d="M58.8 167.5h4.8M61.2 167v.5M61.2 168.8v.8"/>
</g>
<g font-size="4.3" fill="#000080">
<text x="270.8" y="34.3">MICROCONTROLADOR</text>
<text x="42.8" y="55.4">WATCHDOG &amp; POWER-ON-RESET &amp;POWER-DOWN</text>
<text x="50.7" y="206.9">GRAVAÇÃO ISP</text>
</g>
<text font-size="3.3" fill="#000080" x="347.2" y="175.2">VAI PARA O CHIP DE ETHERNET</text>
<g font-size="2.4">
<text x="30.8" y="5.7">1</text>
<text x="81.9" y="5.7">2</text>
<text x="133" y="5.7">3</text>
<text x="184" y="5.7">4</text>
<text x="235.1" y="5.7">5</text>
<text x="286.2" y="5.7">6</text>
<text x="337.2" y="5.7">7</text>
<text x="388.3" y="5.7">8</text>
<text x="7.7" y="40.9">A</text>
<text x="410.9" y="40.9">A</text>
<text x="243.9" y="46.5">75</text>
<text x="250.2" y="47.9">P2.0/PWM1.1/TXD1/TRACECLK</text>
<text x="305.4" y="47.9">P0.0/TXD3/RD1/SDA1</text>
<text x="332.2" y="46.5">46</text>
<text x="243.9" y="49.2">74</text>
<text x="243.9" y="51.8">73</text>
<text x="250.2" y="50.5">P2.1/PWM1.2/RXD1/PIPESTATO</text>
<text x="250.2" y="53.1">P2.2/PWM1.3/CTS1/PIPESTAT1</text>
<text x="305.8" y="50.5">P0.1/RXD3/TD1/SCL1</text>
<text x="317.2" y="53.1">P0.2/TXD0</text>
<text x="332.2" y="49.2">47</text>
<text x="332.2" y="51.8">98</text>
<text x="243.9" y="54.4">70</text>
<text x="243.9" y="57.1">69</text>
<text x="243.9" y="59.7">68</text>
<text x="250.2" y="55.8">P2.3/PWM1.4/DCD1/PIPESTAT2</text>
<text x="250.2" y="58.4">P2.4/PWM1.5/DSR1/TRACESYNC</text>
<text x="297.3" y="58.4">P0.4/I2SRX_CLK/RD2/CAP2.0</text>
<text x="317" y="55.8">P0.3/RXD0</text>
<text x="332.2" y="59.7">80</text>
<text x="332.2" y="57.1">81</text>
<text x="332.2" y="54.4">99</text>
<text x="243.9" y="62.4">67</text>
<text x="243.9" y="65">66</text>
<text x="250.2" y="61">P2.5/PWM1.6/DTR1/TRACEPKT0</text>
<text x="250.2" y="63.7">P2.6/PCAP1.0/RI1/TRACEPKT1</text>
<text x="294.4" y="63.7">P0.6/I2SRX_SDA/SSEL1/MAT2.0</text>
<text x="298.6" y="61">P0.5/I2SRX_WS/TD2/CAP2.1</text>
<text x="332.2" y="62.4">79</text>
<text x="332.2" y="65">78</text>
<text x="243.9" y="70.3">65</text>
<text x="250.2" y="66.3">P2.7/RD2/RTS1/TRACEPKT2</text>
<text x="250.2" y="71.6">P2.8/TD2/TXD2/TRACEPKT3</text>
<text x="295.3" y="71.6">P0.8/I2STX_WS/MISO1/MAT2.2</text>
<text x="295.4" y="66.3">P0.7/I2STX_CLK/SCK1/MAT2.1</text>
<text x="332.2" y="70.3">77</text>
<text x="243.9" y="72.9">64</text>
<text x="243.9" y="75.5">53</text>
<text x="250.2" y="74.2">P2.9/U1CONECT/RXD2/EXTIN0</text>
<text x="250.2" y="76.9">P2.10/EINT0</text>
<text x="294.1" y="74.2">P0.9/I2STX_SDA/MOSI1/MAT2.3</text>
<text x="300.4" y="76.9">P0.10/TXD2/SDA2/MAT3.0</text>
<text x="332.2" y="72.9">76</text>
<text x="332.2" y="75.5">48</text>
<text x="243.9" y="78.2">52</text>
<text x="243.9" y="80.8">51</text>
<text x="243.9" y="83.4">50</text>
<text x="250.2" y="79.5">P2.11/EINT1/MCIDAT1/I2STX_CLK</text>
<text x="250.2" y="82.1">P2.12/EINT2/MCIDAT2/I2STX_WS</text>
<text x="300.7" y="79.5">P0.11/RXD2/SCL2/MAT3.1</text>
<text x="332.2" y="78.2">49</text>
<text x="89.5" y="87.4">1</text>
<text x="94.7" y="88.7">MR</text>
<text x="103.8" y="88.7">WDO</text>
<text x="113.4" y="87.4">8</text>
<text x="243.9" y="88.7">27</text>
<text x="250.2" y="84.8">P2.13/EINT3/MCIDAT3/I2STX_SDA</text>
<text x="332.2" y="88.7">62</text>
<text x="89.5" y="92.7">2</text>
<text x="94.7" y="94">VCC</text>
<text x="105.1" y="94">PFO</text>
<text x="113.4" y="92.7">5</text>
<text x="243.9" y="91.3">26</text>
<text x="250.2" y="90">P3.25/MAT0.0/PWM1.2</text>
<text x="250.2" y="92.7">P3.26/MAT0.1/PWM1.3</text>
<text x="302.2" y="95.3">P0.16/RXD1/SSEL0/SSEL</text>
<text x="304.2" y="90">P0.15/TXD1/SCK0/SCK</text>
<text x="332.2" y="94">63</text>
<text x="89.5" y="97.9">4</text>
<text x="94.7" y="99.3">PFI</text>
<text x="104.7" y="99.3">WDI</text>
<text x="113.4" y="97.9">6</text>
<text x="243.9" y="96.6">82</text>
<text x="243.9" y="99.3">85</text>
<text x="250.2" y="97.9">P4.28/MAT2.0/TXD3</text>
<text x="250.2" y="100.6">P4.29/MAT2.1/RXD3</text>
<text x="301.4" y="100.6">P0.18/DCD1/MOSI0/MOSI</text>
<text x="302.1" y="97.9">P0.17/CTS1/MISO0/MISO</text>
<text x="332.2" y="99.3">60</text>
<text x="332.2" y="101.9">59</text>
<text x="332.2" y="96.6">61</text>
<text x="101.6" y="104.5" transform="rotate(-90 101.6 104.5)">GND</text>
<text x="102.2" y="104.5">RESET</text>
<text x="113.4" y="103.2">7</text>
<text x="243.9" y="104.5">17</text>
<text x="250.2" y="105.8">RESET</text>
<text x="299.3" y="105.8">P0.20/DTR1/MCICMD/SCL1</text>
<text x="299.7" y="103.2">P0.19/DSR1/MCICLK/SDA1</text>
<text x="332.2" y="107.1">57</text>
<text x="332.2" y="104.5">58</text>
<text x="100.3" y="109.6" transform="rotate(-90 100.3 109.6)">3</text>
<text x="243.9" y="109.8">14</text>
<text x="250.2" y="111.1">RSTOUT</text>
<text x="293.7" y="113.7">P0.23/ADO.0/I2SRX_CLK/CAP3.0</text>
<text x="300.3" y="111.1">P0.22/RTS1/MCIDAT0/TD1</text>
<text x="303" y="108.5">P0.21/RI1/NCIOWR/RD1</text>
<text x="332.2" y="112.4">9</text>
<text x="332.2" y="109.8">56</text>
<text x="7.7" y="114.1">B</text>
<text x="155.3" y="115.1">1</text>
<text x="155.3" y="117.7">2</text>
<text x="245.1" y="115.1">1</text>
<text x="245.1" y="117.7">2</text>
<text x="250.2" y="116.4">TDO</text>
<text x="250.2" y="119">TDI</text>
<text x="295.4" y="119">P0.24/AD0.1/I2SRX_WS/CAP3.1</text>
<text x="332.2" y="117.7">8</text>
<text x="411" y="114.1">B</text>
<text x="245.1" y="120.3">3</text>
<text x="245.1" y="123">4</text>
<text x="245.1" y="125.6">5</text>
<text x="250.2" y="121.6">TMS</text>
<text x="250.2" y="124.3">TRST</text>
<text x="295.7" y="121.6">P0.25/AD0.2/I2SRX_SDA/TXD3</text>
<text x="301.5" y="124.3">P0.26/AD0.3/AOUT/RXD3</text>
<text x="332.2" y="120.3">7</text>
<text x="332.2" y="125.6">25</text>
<text x="332.2" y="123">6</text>
<text x="242.7" y="128.2">100</text>
<text x="250.2" y="126.9">TCK</text>
<text x="250.2" y="129.6">RTCK</text>
<text x="316.1" y="126.9">P0.27/SDA0</text>
<text x="316.5" y="129.6">P0.28/SCL0</text>
<text x="332.2" y="128.2">24</text>
<text x="332.2" y="130.9">29</text>
<text x="243.9" y="133.5">13</text>
<text x="243.9" y="136.1">42</text>
<text x="250.2" y="134.8">VDCDC</text>
<text x="250.2" y="137.5">VDCDC1</text>
<text x="316.1" y="132.2">P0.29/U1D+</text>
<text x="316.7" y="134.8">P0.30/U1D-</text>
<text x="332.2" y="133.5">30</text>
<text x="243.9" y="138.8">84</text>
<text x="250.2" y="140.1">VDCDC2</text>
<text x="243.9" y="144.1">15</text>
<text x="243.9" y="146.7">31</text>
<text x="243.9" y="149.3">41</text>
<text x="250.2" y="145.4">VSS</text>
<text x="250.2" y="148">VSS1</text>
<text x="308.7" y="148">P1.30/VBUS/AD0.4</text>
<text x="309.2" y="145.4">P1.31/SCK1/AD0.5</text>
<text x="332.2" y="149.3">45</text>
<text x="332.2" y="146.7">21</text>
<text x="332.2" y="144.1">20</text>
<text x="243.9" y="152">55</text>
<text x="243.9" y="154.6">72</text>
<text x="250.2" y="150.6">VSS2</text>
<text x="250.2" y="153.3">VSS3</text>
<text x="250.2" y="155.9">VSS4</text>
<text x="304.2" y="150.6">P1.29/PCAP1.1/MAT0.1</text>
<text x="304.2" y="153.3">P1.28/PCAP1.0/MAT0.0</text>
<text x="314.5" y="155.9">P1.27/CAP0.1</text>
<text x="332.2" y="152">44</text>
<text x="332.2" y="154.6">43</text>
<text x="243.9" y="157.2">97</text>
<text x="243.9" y="159.9">83</text>
<text x="250.2" y="158.5">VSS5</text>
<text x="250.2" y="161.2">VSS6</text>
<text x="305.1" y="158.5">P1.26/PWM1.6/CAP0.0</text>
<text x="313.8" y="161.2">P1.25/MAT1.1</text>
<text x="332.2" y="159.9">39</text>
<text x="332.2" y="157.2">40</text>
<text x="243.9" y="165.1">11</text>
<text x="250.2" y="166.5">VSSA</text>
<text x="305.6" y="163.8">P1.24/PWM1.5/MOSI0</text>
<text x="332.2" y="162.5">38</text>
<text x="332.2" y="167.8">37</text>
<text x="243.9" y="170.4">10</text>
<text x="250.2" y="171.7">VDDA</text>
<text x="305.6" y="169.1">P1.23/PWM1.4/MISO0</text>
<text x="313.8" y="171.7">P1.22/MAT1.0</text>
<text x="332.2" y="170.4">36</text>
<text x="332.2" y="173">35</text>
<text x="243.9" y="175.7">28</text>
<text x="243.9" y="178.3">54</text>
<text x="250.2" y="177">VDD(3.3V)</text>
<text x="250.2" y="179.6">VDD1(3.3V)</text>
<text x="306" y="174.3">P1.21/PWM1.3/SSEL0</text>
<text x="306.9" y="177">P1.20/PWM1.2/SCK0</text>
<text x="314.5" y="179.6">P1.19/CAP1.1</text>
<text x="332.2" y="175.7">34</text>
<text x="332.2" y="178.3">33</text>
<text x="243.9" y="181">71</text>
<text x="243.9" y="183.6">96</text>
<text x="250.2" y="182.3">VDD2(3.3V)</text>
<text x="250.2" y="184.9">VDD3(3.3V)</text>
<text x="292.7" y="182.3">P1.18/U1UP_LED/PWM1.1/CAP1.0</text>
<text x="308.5" y="184.9">P1.17/ENET_MDIO</text>
<text x="332.2" y="181">32</text>
<text x="332.2" y="183.6">86</text>
<text x="7.7" y="187.2">C</text>
<text x="243.9" y="191.5">19</text>
<text x="243.9" y="188.8">12</text>
<text x="250.2" y="190.2">VREF</text>
<text x="309.4" y="187.5">P1.16/ENET_MCD</text>
<text x="332.2" y="186.2">87</text>
<text x="332.2" y="191.5">88</text>
<text x="411" y="187.2">C</text>
<text x="243.9" y="196.8">16</text>
<text x="250.2" y="192.8">VBAT</text>
<text x="304.5" y="192.8">P1.15/ENET_REF_CLK</text>
<text x="307.3" y="195.5">P1.14/ENET_RX_ER</text>
<text x="332.2" y="196.8">90</text>
<text x="332.2" y="194.1">89</text>
<text x="243.9" y="199.4">18</text>
<text x="250.2" y="198.1">RTXC1</text>
<text x="250.2" y="200.7">RTXC2</text>
<text x="308.6" y="198.1">P1.10/ENET_RXD1</text>
<text x="309.8" y="200.7">P1.9/ENET_RXD0</text>
<text x="311.5" y="203.3">P1.8/ENET_CRS</text>
<text x="332.2" y="202">92</text>
<text x="332.2" y="199.4">91</text>
<text x="243.9" y="207.3">23</text>
<text x="243.9" y="204.7">22</text>
<text x="250.2" y="208.6">XTAL2</text>
<text x="250.2" y="206">XTAL1</text>
<text x="308.5" y="206">P1.4/ENET_TX_EN</text>
<text x="309.9" y="208.6">P1.1/ENET_TXD1</text>
<text x="332.2" y="209.9">95</text>
<text x="332.2" y="207.3">94</text>
<text x="332.2" y="204.7">93</text>
<text x="309.9" y="211.3">P1.0/ENET_TXD0</text>
<text x="84.1" y="224.4">1</text>
<text x="84.1" y="227.1">2</text>
<text x="84.1" y="229.7">3</text>
<text x="84.1" y="232.3">4</text>
<text x="84.1" y="235">5</text>
<text x="84.1" y="237.6">6</text>
<text x="273.9" y="249.5">1</text>
<text x="273.9" y="252.1">2</text>
<text x="273.9" y="254.7">3</text>
<text x="7.7" y="260.4">D</text>
<text x="410.9" y="260.4">D</text>
<text x="205.8" y="266.6">1</text>
<text x="205.8" y="269.2">2</text>
<text x="318.2" y="270.6">Title</text>
<text x="318.2" y="278.5">Size</text>
<text x="331.4" y="278.5">Number</text>
<text x="384.1" y="278.5">Revision</text>
<text x="318.2" y="286.4">Date:</text>
<text x="319.5" y="282.4">A3</text>
<text x="330.1" y="286.4">23/08/2016</text>
<text x="370.9" y="286.4">Sheet</text>
<text x="378.6" y="286.4">of</text>
<text x="30.8" y="292.9">1</text>
<text x="81.9" y="292.9">2</text>
<text x="133" y="292.9">3</text>
<text x="184" y="292.9">4</text>
<text x="235.1" y="292.9">5</text>
<text x="286.2" y="292.9">6</text>
<text x="318.2" y="289">File:</text>
<text x="330.1" y="289">C:\PCad\md4060\Core.SchDoc</text>
<text x="337.2" y="292.9">7</text>
<text x="370.9" y="289">Drawn By:</text>
<text x="388.3" y="292.9">8</text>
</g>
<g font-size="2.4" fill="#f00">
<text x="215.8" y="47.9">LCD_DB0</text>
<text x="352.2" y="47.9">TCL3</text>
<text x="215.8" y="50.5">LCD_DB1</text>
<text x="215.8" y="53.1">LCD_DB2</text>
<text x="352.2" y="53.1">TXD_0</text>
<text x="352.2" y="50.5">TCL4</text>
<text x="215.8" y="55.8">LCD_DB3</text>
<text x="215.8" y="58.4">LCD_DB4</text>
<text x="352.2" y="58.4">HAB_SERV</text>
<text x="352.2" y="55.8">RXD_0</text>
<text x="215.8" y="61">LCD_DB5</text>
<text x="215.8" y="63.7">LCD_DB6</text>
<text x="352.2" y="63.7">SPI1_SSEL</text>
<text x="352.2" y="61">TCL1</text>
<text x="215.8" y="66.3">LCD_DB7</text>
<text x="352.2" y="71.6">SPI1_MISO</text>
<text x="352.2" y="66.3">SPI1_CLK</text>
<text x="352.2" y="74.2">SPI1_MOSI</text>
<text x="352.2" y="76.9">TCL5</text>
<text x="352.2" y="79.5">TCL6</text>
<text x="216.2" y="90">BackLight</text>
<text x="352.2" y="95.3">RXD_1</text>
<text x="352.2" y="90">TXD_1</text>
<text x="352.2" y="97.9">CTS_1</text>
<text x="178.3" y="104.5">RESET</text>
<text x="352.2" y="105.8">RS</text>
<text x="352.2" y="103.2">E</text>
<text x="352.2" y="113.7">AD_0.0_VA</text>
<text x="352.2" y="108.5">RI_1</text>
<text x="352.2" y="111.1">RTS_1</text>
<text x="352.2" y="119">AD_0.1_VB</text>
<text x="352.2" y="121.6">AD_0.2_VC</text>
<text x="352.2" y="124.3">AD_0.3_IA</text>
<text x="352.2" y="126.9">3G_STAT1</text>
<text x="352.2" y="129.6">3G_STAT2</text>
<text x="352.2" y="132.2">STATUS_1</text>
<text x="352.2" y="134.8">PWRKEY_1</text>
<text x="352.2" y="145.4">AD_0.5_IC</text>
<text x="352.2" y="148">AD_0.4_IB</text>
<text x="352.2" y="150.6">TCL2</text>
<text x="352.2" y="153.3">PWR_OFF_1</text>
<text x="383.8" y="158.5">MED_FREQ</text>
<text x="352.2" y="184.9">ETH_P1.17</text>
<text x="352.2" y="187.5">ETH_P1.16</text>
<text x="352.2" y="192.8">ETH_P1.15</text>
<text x="352.2" y="195.5">ETH_P1.14</text>
<text x="352.2" y="200.7">ETH_P1.9</text>
<text x="352.2" y="203.3">ETH_P1.8</text>
<text x="352.2" y="198.1">ETH_P1.10</text>
<text x="352.2" y="208.6">ETH_P1.1</text>
<text x="352.2" y="206">ETH_P1.4</text>
<text x="352.2" y="211.3">ETH_P1.0</text>
</g>
<g font-size="2.4" fill="#800000">
<text x="20.7" y="62.4">3.3V_DVCC</text>
<text x="67.1" y="74.2">12V</text>
<text x="208.9" y="117.7">3V3CORE</text>
<text x="184.8" y="120.3">3V3A</text>
<text x="20.7" y="130.9">3.3V_DVCC</text>
<text x="62.6" y="130.9">3V3CORE</text>
<text x="124.5" y="154.6">3V3CORE</text>
<text x="20.7" y="157.2">3.3V_AVCC</text>
<text x="64.9" y="157.2">3V3A</text>
<text x="155.8" y="202">3V3A</text>
<text x="34.9" y="215.2">3V3CORE</text>
<text x="230" y="232.3">3V3CORE</text>
</g>
<g font-size="2.4" fill="#000080">
<text x="153.5" y="111.1">J9</text>
<text x="153.5" y="121.6">WDG</text>
<text x="220.1" y="234.7">D13</text>
<text x="203.5" y="241.6">BAT54CLT1G</text>
<text x="200.9" y="262.7">J10</text>
<text x="200.9" y="273.2">RTC</text>
</g>
<g font-size="2.1" fill="#000080">
<text x="149.5" y="80.9">PT24</text>
<text x="157.4" y="80.9">PT25</text>
<text x="373.6" y="142.8">PT27</text>
</g>
<g font-size="1.7" fill="#000080">
<text x="251" y="40.1">U8</text>
<text x="32.2" y="65.2">L23</text>
<text x="37.5" y="65.2">NM BEAD 0805</text>
<text x="38.8" y="74.4">C64</text>
<text x="59.9" y="75.7">C60</text>
<text x="38.8" y="81">100nF/10V SMD0603</text>
<text x="59.9" y="81">10uF/25V</text>
<text x="92.8" y="81.5">U9</text>
<text x="100.8" y="81.5">DS1706T</text>
<text x="132.4" y="81.5">R86</text>
<text x="71.8" y="86.8">R87</text>
<text x="132.4" y="84.1">10k/1% SMD0603</text>
<text x="70.5" y="95.5">42K2/1% SMD0603</text>
<text x="169.3" y="92">R85</text>
<text x="169.3" y="94.7">10K/1% SMD0603</text>
<text x="71.8" y="107.8">R88</text>
<text x="127.1" y="102.6">R137</text>
<text x="137.7" y="102.6">0R</text>
<text x="71.8" y="110.5">10k/1% SMD0603</text>
<text x="199.6" y="128.4">C67</text>
<text x="199.6" y="131">100nF/10V SMD0603100nF/10V SMD0603</text>
<text x="215.4" y="128.4">C68</text>
<text x="33.6" y="133.7">L24</text>
<text x="38.8" y="133.7">NM BEAD 0805</text>
<text x="181.2" y="135">C69</text>
<text x="222" y="137.6">C70</text>
<text x="49.4" y="140.3">C62</text>
<text x="63.9" y="140.3">C65</text>
<text x="181.2" y="140.3">100nF/10V SMD0603</text>
<text x="222" y="140.3">100nF/10V SMD0603</text>
<text x="37.5" y="145.5">100nF/10V SMD0603</text>
<text x="63.9" y="145.5">10uF/25V</text>
<text x="33.6" y="160">L25</text>
<text x="38.8" y="160">NM BEAD 0805</text>
<text x="49.4" y="166.6">C66</text>
<text x="63.9" y="166.6">C71</text>
<text x="37.5" y="171.9">100nF/10V SMD0603</text>
<text x="63.9" y="171.9">10uF/25V</text>
<text x="124.5" y="170.6">C74</text>
<text x="135" y="170.6">C72</text>
<text x="145.6" y="170.6">C75</text>
<text x="158.7" y="170.6">C73</text>
<text x="114" y="175.9">100nF/10V SMD0603</text>
<text x="135" y="175.9">100nF/10V SMD0603</text>
<text x="145.6" y="178.5">100nF/10V SMD0603</text>
<text x="158.7" y="175.9">100nF/10V SMD0603</text>
<text x="182.5" y="204.8">Y1 CRISTAL 32,768kHz</text>
<text x="211.5" y="204.8">X1 CRISTAL 12MHz</text>
<text x="182.5" y="215.4">C79</text>
<text x="182.5" y="212.7">22pF/10V SMD0603</text>
<text x="200.9" y="215.4">C80</text>
<text x="200.9" y="212.7">22pF/10V SMD0603</text>
<text x="211.5" y="215.4">C76</text>
<text x="229.9" y="215.4">C77</text>
<text x="248.4" y="215.4">LPC2387</text>
<text x="44.1" y="222">10k/1% SMD0603</text>
<text x="82.3" y="219.9">GRAV_ISP</text>
<text x="211.5" y="218">22pF/10V SMD0603</text>
<text x="229.9" y="218">22pF/10V SMD0603</text>
<text x="44.1" y="223.8">R97</text>
<text x="150.8" y="223.3">C78</text>
<text x="150.8" y="225.9">100nF/10V SMD0603</text>
<text x="71.8" y="240.9">TLW-106-05</text>
<text x="272.1" y="244.9">BATERIA 3V HORIZONTAL</text>
<text x="235.2" y="247">R169</text>
<text x="235.2" y="251">0R SMD0603</text>
<text x="272.1" y="259.7">BATERIA</text>
</g>
<g font-size="1.7" fill="#800000">
<text x="343.2" y="46.7">TCL3</text>
<text x="343.2" y="49.3">TCL4</text>
<text x="343.2" y="52">TXD_0</text>
<text x="343.2" y="59.9">TCL1</text>
<text x="343.2" y="54.6">RXD_0</text>
<text x="229.9" y="75.7">ISP</text>
<text x="343.2" y="75.7">TCL5</text>
<text x="229.9" y="81">PWD</text>
<text x="229.9" y="78.3">WDI</text>
<text x="343.2" y="78.3">TCL6</text>
<text x="135" y="92.8">PWD</text>
<text x="71.8" y="100.7">PFI1</text>
<text x="135" y="98.1">WDI</text>
<text x="153.5" y="103.4">RESET</text>
<text x="229.9" y="104.7">RESET</text>
<text x="343.2" y="149.5">TCL2</text>
<text x="338" y="183.7">ETH_P1.17</text>
<text x="338" y="191.7">ETH_P1.15</text>
<text x="338" y="186.4">ETH_P1.16</text>
<text x="338" y="196.9">ETH_P1.10</text>
<text x="338" y="194.3">ETH_P1.14</text>
<text x="338" y="202.2">ETH_P1.8</text>
<text x="338" y="199.6">ETH_P1.9</text>
<text x="338" y="207.5">ETH_P1.1</text>
<text x="338" y="204.8">ETH_P1.4</text>
<text x="338" y="210.1">ETH_P1.0</text>
<text x="58.9" y="223.3">RESET</text>
<text x="58.9" y="225.9">ISP</text>
<text x="74.4" y="223.3">DTR</text>
<text x="74.4" y="225.9">RTS</text>
<text x="58.6" y="231.2">TXD_0</text>
<text x="58.6" y="233.8">RXD_0</text>
</g>
</svg>
